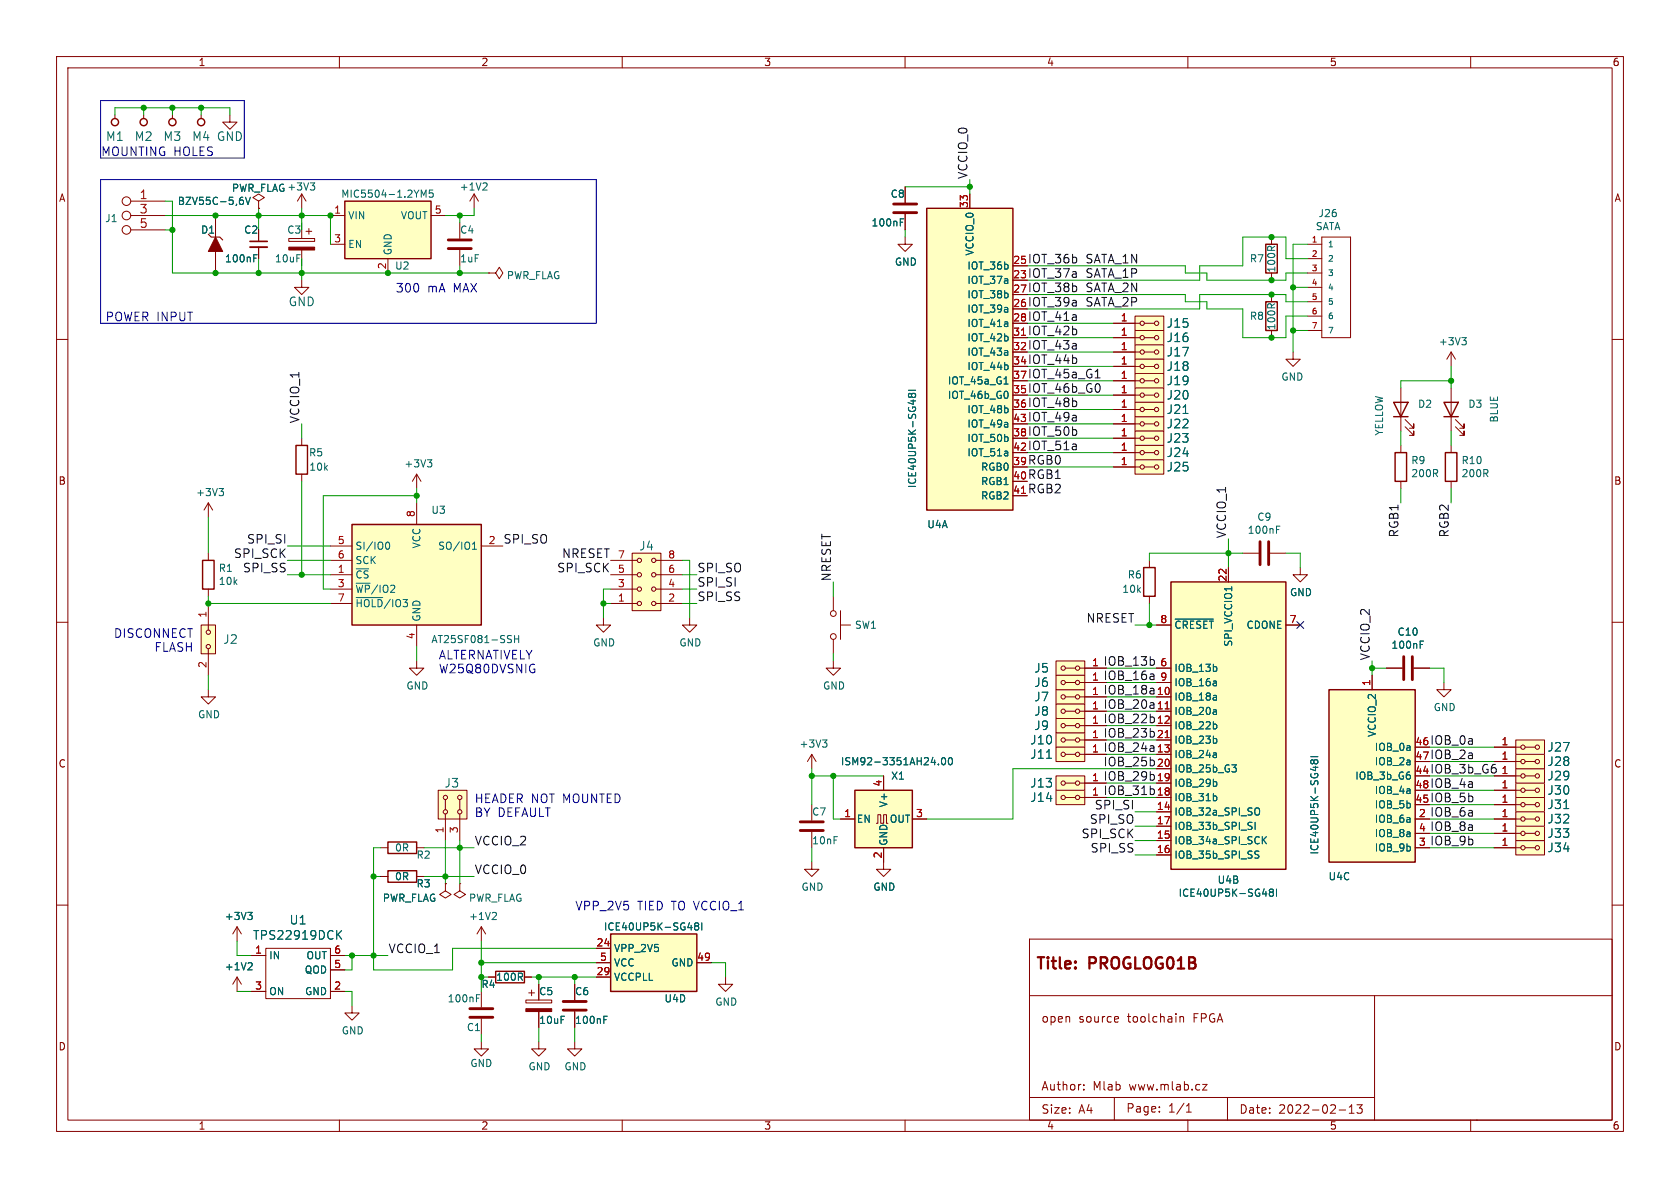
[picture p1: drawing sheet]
<svg xmlns="http://www.w3.org/2000/svg" width="297mm" height="210mm" viewBox="0 0 297 210" stroke-linecap="round" stroke-linejoin="round" font-family="sans-serif">
<g fill="none" stroke="#840000" stroke-width=".18">
<path d="M10 10h277v190h-277zM12 12h273v186h-273zM60 10v2M110 10v2M160 10v2M210 10v2M260 10v2M20.3 20.3v.7M23.1 35.6h6.1M23.1 38.1h6.1M25.4 20.3v.7M30.5 20.3v.7"/>
<path d="M35.6 20.3v.7M38.1 38.1v3.8M40.6 20.3v1.3h1.3l-1.3 1.3-1.2-1.3h1.2M45.7 35.6l1-.7-1-.6-1 .6 1 .7v1.2M45.7 36.8h.1M53.3 34.3v2.5M53.3 39.4v2.8M53.3 34.3l.8 1.3M53.3 34.3l-.7 1.3M58.4 38.1h2.6M76.2 38.1h2.5M81.3 39.4v2.8"/>
<path d="M83.8 34.3l-.7 1.3M83.8 34.3v2.5M83.8 34.3l.8 1.3M160 33v2.8M160 37.8v2.8M171.4 34.3v2.5M10 60h2M23.1 40.6h6.1M38.1 44.5v3.8M45.7 40.6v2.1M45.7 43.7v2M51.1 42.2h4.5v.5h-4.5z"/>
<path d="M53.3 49.5v1.3h-1.2l1.2 1.3 1.3-1.3h-1.3M53.3 44.2v2.8M54.1 40.9h1M54.6 40.4v1M58.4 43.2h2.6M68.6 45.7v2.6M81.3 44.2v2.8M86.4 48.3h1.2l.7-1.1 .6 1.1-.6 1-.7-1M86.4 48.3h.1M160 41.9v1.3h1.3l-1.3 1.3-1.3-1.3h1.3M179.1 59.7h2.5M179.1 57.2h2.5"/>
<path d="M179.1 49.5h2.5M179.1 47h2.5M179.1 54.6h2.5M179.1 52.1h2.5M196.8 59.7h4.7M196.8 57.2h4.7M200.7 58.4h5v2.6h-5zM200.7 55.9h5v2.5h-5zM202.3 59.7h1.8M202.3 57.2h1.8M224.8 41.9v1.3M224.8 48.3v1.2"/>
<path d="M224.8 52.1v1.2M224.8 58.4v1.3M231.1 43.2h2.6M231.1 45.7h2.6M231.1 48.3h2.6M231.1 50.8h2.6M231.1 53.3h2.6M231.1 55.9h2.6M231.1 58.4h2.6M233.7 41.9h5.1v17.8h-5.1zM285 60h2M53.3 77.5v1.2"/>
<path d="M179.1 62.2h2.5M179.1 64.8h2.5M179.1 67.3h2.5M179.1 69.9h2.5M179.1 72.4h2.5M179.1 77.5h2.5M179.1 74.9h2.5M196.8 62.2h4.7M196.8 64.8h4.7M196.8 67.3h4.7M196.8 69.9h4.7M196.8 72.4h4.7"/>
<path d="M196.8 77.5h4.7M196.8 74.9h4.7M200.7 61h5v2.5h-5zM200.7 63.5h5v2.5h-5zM200.7 66h5v2.6h-5zM200.7 68.6h5v2.5h-5zM200.7 73.7h5v2.5h-5zM200.7 76.2h5v2.5h-5zM200.7 78.7h5v2.6h-5zM200.7 71.1h5v2.6h-5zM202.3 62.2h1.8M202.3 64.8h1.8"/>
<path d="M202.3 67.3h1.8M202.3 69.9h1.8M202.3 72.4h1.8M202.3 77.5h1.8M202.3 74.9h1.8M228.6 62.2v1.3h-1.3l1.3 1.3 1.3-1.3h-1.3M247.6 68.6v7.6M247.6 78.7v1.3M248.4 75.4l1.5 1.6v-.8v.8h-.7M248.4 74.2l1.5 1.5v-.8v.8h-.7M256.5 62.2v2.6M256.5 68.6v7.6"/>
<path d="M256.5 78.7v1.3M256.5 62.2l-.7 1.3M256.5 62.2l.8 1.3M257.3 75.4l1.5 1.6v-.8v.8h-.7M257.3 74.2l1.5 1.5v-.8v.8h-.7M36.8 88.9l-.7 1.3M36.8 88.9v2.5M36.8 97.8v1.3M36.8 88.9l.8 1.3M53.3 83.8v1.3M58.4 96.5h3.8M58.4 99.1h3.8"/>
<path d="M73.7 83.8l-.8 1.3M73.7 83.8v2.6M73.7 88.9v3.8M73.7 83.8l.7 1.3M85.1 96.5h3.8M107.9 99.1h4.7M111.8 97.8h5v10.2h-5zM116 99.1h4.6M179.1 82.6h2.5M179.1 85.1h2.5M179.1 87.6h2.5M179.1 80h2.5"/>
<path d="M196.8 82.6h4.7M196.8 80h4.7M200.7 81.3h5v2.5h-5zM202.3 82.6h1.8M202.3 80h1.8M203.2 99.1v1.2M219.7 97.8h2.8M224.5 97.8h2.8M247.6 85.1v1.3M256.5 85.1v1.3M10 110h2M35.6 110.5h2.5v5.1h-2.5z"/>
<path d="M36.8 104.1v1.3M36.8 106.7v4.7M36.8 114.7v4.7M58.4 101.6h3.8M58.4 104.1h3.8M58.4 106.7h3.8M73.7 116.8v1.3h1.2l-1.2 1.3-1.3-1.3h1.3M73.7 110.5v3.8M106.7 109.2v1.3h1.2l-1.2 1.3-1.3-1.3h1.3M107.9 101.6h4.7M107.9 104.1h4.7M107.9 106.7h4.7"/>
<path d="M116 101.6h4.6M116 104.1h4.6M116 106.7h4.6M121.9 109.2v1.3h1.3l-1.3 1.3-1.3-1.3h1.3M147.3 116.8v1.3h1.3l-1.3 1.3-1.3-1.3h1.3M147.3 105.4v2.6M147.3 113v2.6M148.6 110.5h1.8M148.6 108v5M186.7 116.8h5.1v2.6h-5.1zM186.7 119.4h5.1v2.5h-5.1zM188.3 118.1h1.8"/>
<path d="M190.9 118.1h4.7M203.2 105.4v1.3M204.5 118.1h2.5M204.5 110.5h2.5M217.2 100.3v2.6M227.3 110.5h2.6M229.9 100.3v1.3h1.2l-1.2 1.3-1.3-1.3h1.3M242.6 119.4v2.5M245.1 118.1h2.8M249.9 118.1h2.8M285 110h2M36.8 121.9v1.3h1.3l-1.3 1.3-1.2-1.3h1.2"/>
<path d="M77.5 139.7h5v5.1h-5zM143.5 133.4v2.5M143.5 133.4l-.8 1.2M143.5 133.4l.8 1.2M156.2 137.2v2.5M186.7 121.9h5.1v2.6h-5.1zM186.7 139.7h5.1v2.5h-5.1zM186.7 137.2h5.1v2.5h-5.1zM186.7 129.5h5.1v2.6h-5.1zM186.7 127h5.1v2.5h-5.1zM186.7 124.5h5.1v2.5h-5.1zM186.7 132.1h5.1v2.5h-5.1z"/>
<path d="M188.3 123.2h1.8M188.3 125.7h1.8M188.3 128.3h1.8M188.3 133.4h1.8M188.3 138.4h1.8M188.3 130.8h1.8M188.3 120.7h1.8M190.9 123.2h4.7M190.9 125.7h4.7M190.9 128.3h4.7M190.9 133.4h4.7M190.9 138.4h4.7"/>
<path d="M190.9 130.8h4.7M190.9 120.7h4.7M204.5 123.2h2.5M204.5 125.7h2.5M204.5 128.3h2.5M204.5 133.4h2.5M204.5 138.4h2.5M204.5 135.9h2.5M204.5 130.8h2.5M204.5 120.7h2.5M250.2 137.2h2.5M250.2 132.1h2.5"/>
<path d="M250.2 134.6h2.5M250.2 139.7h2.5M255.3 120.7v1.2h1.2l-1.2 1.3-1.3-1.3h1.3M264.2 137.2h4.7M264.2 132.1h4.7M264.2 134.6h4.7M264.2 139.7h4.7M268 138.4h5v2.6h-5zM268 135.9h5v2.5h-5zM268 133.4h5v2.5h-5zM268 130.8h5v2.6h-5zM269.6 137.2h1.8"/>
<path d="M269.6 132.1h1.8M269.6 134.6h1.8M269.6 139.7h1.8M10 160h2M67.3 149.9h1.3M67.3 154.9h1.3M73.7 149.9h1.2M73.7 154.9h1.2M78.7 156.2v1.3l1.1 .6-1.1 .7-1-.7 1-.6M78.7 156.2h.1M78.7 141.4v1.7M78.7 143.9v4.7"/>
<path d="M81.3 156.2v1.3l1 .6-1 .7-1-.7 1-.6M81.3 156.2h.1M81.3 141.4v1.7M81.3 143.9v4.7M143.5 152.4v1.3h1.3l-1.3 1.2-1.3-1.2h1.3M143.5 142.2v2.8M143.5 147.1v2.8M148.6 144.8h2.5M154.9 145.5h.3v-1.5h.5v1.5h.5v-1.5h.5v1.5h.3M156.2 149.9v3.8h1.3l-1.3 1.2-1.3-1.2h1.3M161.3 144.8h2.5M188.3 141h1.8"/>
<path d="M190.9 141h4.7M204.5 143.5h2.5M204.5 148.6h2.5M204.5 151.1h2.5M204.5 146.1h2.5M204.5 141h2.5M250.2 144.8h2.5M250.2 149.9h2.5M250.2 147.3h2.5M250.2 142.2h2.5M264.2 144.8h4.7M264.2 149.9h4.7"/>
<path d="M264.2 147.3h4.7M264.2 142.2h4.7M268 148.6h5v2.5h-5zM268 141h5v2.5h-5zM268 146.1h5v2.5h-5zM268 143.5h5v2.6h-5zM269.6 144.8h1.8M269.6 149.9h1.8M269.6 147.3h1.8M269.6 142.2h1.8M285 160h2M41.9 163.8l-.8 1.3"/>
<path d="M41.9 163.8v2.6M41.9 172.7v2.6M41.9 163.8l.8 1.3M41.9 172.7l-.8 1.3M41.9 172.7l.8 1.3M44.4 168.9h2.6M44.4 175.3h2.6M47 167.6h11.4v8.9h-11.4zM58.4 168.9h2.6M58.4 175.3h2.6M58.4 171.5h2.6M62.2 177.8v1.3h1.3l-1.3 1.2-1.2-1.2h1.2"/>
<path d="M85.1 163.8v2.6M85.1 175.3v2.8M85.1 163.8l-.8 1.3M85.1 163.8l.8 1.3M86.4 172.7h1.2M92.7 172.7h1.3M93 176.8h4.5v.5h-4.5zM93.5 175.5h1M94 175v1M95.2 174v2.8M95.2 178.8v2.8M101.6 174v2.8"/>
<path d="M101.6 178.8v2.8M105.4 172.7h2.5M105.4 167.6h2.5M105.4 170.2h2.5M123.2 170.2h2.5M128.3 172.7v1.3h1.2l-1.2 1.3-1.3-1.3h1.3M182 166h103v32h-103zM182 176h103M197.2 179.7l.5 .1v.2l-.7 .2M208.6 179.8l.2-.1 .4 .1v.9M208.6 179.7v1M243 176v22"/>
<path d="M60 198v2M85.1 184.2v1.2h1.3l-1.3 1.3-1.3-1.3h1.3M85.1 180.1v2.8M95.2 184.2v1.2h1.3l-1.3 1.3-1.2-1.3h1.2M101.6 184.2v1.2h1.3l-1.3 1.3-1.3-1.3h1.3M110 198v2M160 198v2M182 194h61M191.6 192.6v.1M191.6 191.8v.1M197 194v4M197.7 180.6l-.5 .1"/>
<path d="M205 196.5v.1M205 195.7v.1M209.7 196.6h.9M209.7 195.5l.5-.4v1.5M210 198v2M212.6 191.7h.8l-.8 1h.8M217 194v4M236.7 196.2h1.2M238.5 196.8h.9M238.5 195.7l.5-.4v1.5M239.9 195.3h.9l-.5 .6 .4 .1v.7l-.2 .1h-.4l-.2-.1M260 198v2"/>
<path d="M261 198h.1"/>
<circle cx="22.4" cy="35.6" r=".76"/>
<circle cx="22.4" cy="38.1" r=".76"/>
<circle cx="22.4" cy="40.6" r=".76"/>
<circle cx="201.9" cy="59.7" r=".38"/>
<circle cx="201.9" cy="57.2" r=".38"/>
<circle cx="204.5" cy="57.2" r=".38"/>
<circle cx="204.5" cy="59.7" r=".38"/>
<circle cx="201.9" cy="67.3" r=".38"/>
<circle cx="201.9" cy="62.2" r=".38"/>
<circle cx="201.9" cy="74.9" r=".38"/>
<circle cx="201.9" cy="77.5" r=".38"/>
<circle cx="201.9" cy="64.8" r=".38"/>
<circle cx="201.9" cy="72.4" r=".38"/>
<circle cx="201.9" cy="69.9" r=".38"/>
<circle cx="204.5" cy="69.9" r=".38"/>
<circle cx="204.5" cy="67.3" r=".38"/>
<circle cx="204.5" cy="74.9" r=".38"/>
<circle cx="204.5" cy="62.2" r=".38"/>
<circle cx="204.5" cy="64.8" r=".38"/>
<circle cx="204.5" cy="72.4" r=".38"/>
<circle cx="204.5" cy="77.5" r=".38"/>
<circle cx="113" cy="99.1" r=".38"/>
<circle cx="115.6" cy="99.1" r=".38"/>
<circle cx="201.9" cy="80" r=".38"/>
<circle cx="201.9" cy="82.6" r=".38"/>
<circle cx="204.5" cy="80" r=".38"/>
<circle cx="204.5" cy="82.6" r=".38"/>
<circle cx="36.8" cy="111.8" r=".38"/>
<circle cx="36.8" cy="114.3" r=".38"/>
<circle cx="113" cy="104.1" r=".38"/>
<circle cx="113" cy="106.7" r=".38"/>
<circle cx="113" cy="101.6" r=".38"/>
<circle cx="115.6" cy="104.1" r=".38"/>
<circle cx="115.6" cy="101.6" r=".38"/>
<circle cx="115.6" cy="106.7" r=".38"/>
<circle cx="147.3" cy="112.5" r=".51"/>
<circle cx="147.3" cy="108.5" r=".51"/>
<circle cx="188" cy="118.1" r=".38"/>
<circle cx="190.5" cy="118.1" r=".38"/>
<circle cx="188" cy="125.7" r=".38"/>
<circle cx="188" cy="133.4" r=".38"/>
<circle cx="188" cy="123.2" r=".38"/>
<circle cx="188" cy="120.7" r=".38"/>
<circle cx="188" cy="130.8" r=".38"/>
<circle cx="188" cy="138.4" r=".38"/>
<circle cx="188" cy="128.3" r=".38"/>
<circle cx="190.5" cy="120.7" r=".38"/>
<circle cx="190.5" cy="133.4" r=".38"/>
<circle cx="190.5" cy="125.7" r=".38"/>
<circle cx="190.5" cy="138.4" r=".38"/>
<circle cx="190.5" cy="128.3" r=".38"/>
<circle cx="190.5" cy="123.2" r=".38"/>
<circle cx="190.5" cy="130.8" r=".38"/>
<circle cx="269.2" cy="139.7" r=".38"/>
<circle cx="269.2" cy="132.1" r=".38"/>
<circle cx="269.2" cy="137.2" r=".38"/>
<circle cx="269.2" cy="134.6" r=".38"/>
<circle cx="271.8" cy="139.7" r=".38"/>
<circle cx="271.8" cy="137.2" r=".38"/>
<circle cx="271.8" cy="134.6" r=".38"/>
<circle cx="271.8" cy="132.1" r=".38"/>
<circle cx="78.7" cy="141" r=".38"/>
<circle cx="78.7" cy="143.5" r=".38"/>
<circle cx="81.3" cy="141" r=".38"/>
<circle cx="81.3" cy="143.5" r=".38"/>
<circle cx="188" cy="141" r=".38"/>
<circle cx="190.5" cy="141" r=".38"/>
<circle cx="269.2" cy="147.3" r=".38"/>
<circle cx="269.2" cy="149.9" r=".38"/>
<circle cx="269.2" cy="144.8" r=".38"/>
<circle cx="269.2" cy="142.2" r=".38"/>
<circle cx="271.8" cy="147.3" r=".38"/>
<circle cx="271.8" cy="142.2" r=".38"/>
<circle cx="271.8" cy="149.9" r=".38"/>
<circle cx="271.8" cy="144.8" r=".38"/>
</g>
<g fill="none" stroke="#006464" stroke-width=".18">
<path d="M42.8 35.4l.2 .2v.3l-.2 .2M43.4 34.9l.4 1.2 .5-1.2M54.9 32.3h.7l-.4 .5M55.4 32.8l.2 .3v.3l-.2 .2M74.5 33.6l.4 .9 .4-.9v1.3M76.5 33.6h-.6v.6l.1-.1h.5l.1 .2-.1 .4-.1 .2-.5-.2M85.9 32.3l.2 .3v.3l-.8 .7h.8M159.2 38.7h.6M44.9 45h.6M258.4 59.7h.8l-.4 .5M160.6 69h1.3M161.1 69.8l-.2-.3-.3 .3v.2l.2 .3 .3-.3"/>
<path d="M161.1 69.8l.3-.3 .3 .1 .2 .2-.1 .3-.2 .2-.3-.1-.2-.2M161.1 69.8v.2M161.4 70.7v.8M177.5 67.9h.7M209.2 73.1h.8M259 60.2l.2 .2v.3l-.2 .3M38.7 86.4h.8l-.4 .4M39.3 86.8l.2 .3v.3l-.2 .2M68.3 96l.2-.2a.68 .68 0 0 1 .4 .7 .68 .68 0 0 1-.4 .6l-.2-.1M75.6 81.3h.7l-.4 .5M76.1 81.8l.2 .2v.3l-.2 .2M83.5 97.1h.7"/>
<path d="M83.5 96.2l.4-.4v1.3M225.7 93h.6M63 105.6h4.7M90.2 112.3l.2 .1M90.3 113.1l.1 .1-.1 .3M91 112.3v1.3M91 112.9h.7M91.7 112.3v1.3M207.7 109.4h6.8M215 117.9l.1 .2-.1 .5M251.1 113.3h.6M145.4 130.8h.8l-.4 .5"/>
<path d="M145.9 131.3l.3 .2v.3l-.3 .3M165.9 135.1v.1M166.6 134l.1-.1a.68 .68 0 0 1 .5 .7 .68 .68 0 0 1-.5 .6 .84 .84 0 0 1-.1-1.2zM167.8 134.1l.2-.2a.68 .68 0 0 1 .4 .7 .68 .68 0 0 1-.4 .6l-.2-.1-.1-.4zM185 134h.9M215 128.1l.1 .1-.1 .6M215 130.6l.1 .2-.1 .5M215 138.2l.1 .2-.1 .5M217.8 135.2h.8l-.5 .5M218.3 135.7l.3 .2v.3l-.3 .3M231.7 133.8h1.3M232.3 134.5l-.3-.2-.3 .2v.3l.3 .2 .3-.2"/>
<path d="M232.3 134.5l.2-.2 .4 .1 .1 .1-.1 .4-.2 .1h-.3l-.1-.2M232.3 134.5v.3M232.6 135.5v.7M215 140.8l.1 .1-.1 .6M221.9 145.4v1.2M222.1 151l.3 .2 .2 .3-.3 .2h-.3M222.1 150.4l.5 .1M222.4 142.8l.1 .1a.81 .81 0 0 1-.1 1.2M223.2 158h.8M223.3 148.4l.6 .8M223.9 147.9l-.7 .7M224.6 157.7l-.2-.2 .2-.3h.3l.2 .2-.2 .3"/>
<path d="M224.6 157.7l-.2 .3 .1 .3 .1 .1h.4l.1-.2v-.2l-.2-.3M224.6 157.7h.3M225.7 157.2v1.2M276.5 142.9h.8M43.8 161.3h.8l-.4 .5M44.3 161.8l.3 .2v.3l-.3 .3M44.3 170.2l.3 .2-.1 .3-.7 .7h.8M59.7 165.2l.7 .8M60.4 164.5l-.9 .9M84.2 175.8h.6M87.5 161.3l.3 .2-.1 .3-.7 .8h.8M106.8 179.6h.6"/>
<path d="M121.6 164h.8M123 163.7l-.2-.3 .2-.3h.3l.2 .3-.2 .3M123 163.7l-.2 .2 .1 .4 .1 .1 .4-.1 .1-.1v-.3l-.2-.2M123 163.7h.3M124.1 163.1v1.3"/>
</g>
<g fill="#ffffc2" stroke="#ffffc2" stroke-width=".18">
<path d="M234.9 121.9h15.3v30.5h-15.3z"/>
<path d="M200.7 58.4h5v2.6h-5z"/>
<path d="M200.7 61h5v2.5h-5z"/>
<path d="M200.7 63.5h5v2.5h-5z"/>
<path d="M200.7 55.9h5v2.5h-5z"/>
<path d="M200.7 66h5v2.6h-5z"/>
<path d="M62.2 92.7h22.9v17.8h-22.9z"/>
<path d="M35.6 110.5h2.5v5.1h-2.5z"/>
<path d="M163.8 36.8h15.3v53.4h-15.3z"/>
<path d="M61 35.6h15.2v10.1h-15.2z"/>
<path d="M200.7 68.6h5v2.5h-5z"/>
<path d="M200.7 73.7h5v2.5h-5z"/>
<path d="M200.7 76.2h5v2.5h-5z"/>
<path d="M200.7 78.7h5v2.6h-5z"/>
<path d="M200.7 71.1h5v2.6h-5z"/>
<path d="M207 102.9h20.3v50.8h-20.3z"/>
<path d="M200.7 81.3h5v2.5h-5z"/>
<path d="M268 148.6h5v2.5h-5z"/>
<path d="M268 141h5v2.5h-5z"/>
<path d="M268 138.4h5v2.6h-5z"/>
<path d="M268 135.9h5v2.5h-5z"/>
<path d="M268 133.4h5v2.5h-5z"/>
<path d="M268 130.8h5v2.6h-5z"/>
<path d="M268 146.1h5v2.5h-5z"/>
<path d="M268 143.5h5v2.6h-5z"/>
<path d="M186.7 116.8h5.1v2.6h-5.1z"/>
<path d="M111.8 97.8h5v10.2h-5z"/>
<path d="M151.1 139.7h10.2v10.2h-10.2z"/>
<path d="M77.5 139.7h5v5.1h-5z"/>
<path d="M186.7 121.9h5.1v2.6h-5.1z"/>
<path d="M107.9 165.1h15.3v10.2h-15.3z"/>
<path d="M186.7 139.7h5.1v2.5h-5.1z"/>
<path d="M186.7 137.2h5.1v2.5h-5.1z"/>
<path d="M186.7 129.5h5.1v2.6h-5.1z"/>
<path d="M186.7 119.4h5.1v2.5h-5.1z"/>
<path d="M186.7 127h5.1v2.5h-5.1z"/>
<path d="M186.7 124.5h5.1v2.5h-5.1z"/>
<path d="M186.7 132.1h5.1v2.5h-5.1z"/>
</g>
<g fill="none" stroke="#840000" stroke-width=".25">
<path d="M61 35.6h15.2v10.1h-15.2zM163.8 36.8h15.3v53.4h-15.3zM223.8 43.2h2v5.1h-2zM223.8 53.3h2v5.1h-2zM52.3 78.7h2.1v5.1h-2.1zM246.4 71.1h2.5l-1.3 2.6zM246.4 73.7h2.5M255.3 71.1h2.5l-1.3 2.6zM255.3 73.7h2.5M35.8 99.1h2v5h-2zM62.2 92.7h22.9v17.8h-22.9zM246.6 80h2.1v5.1h-2.1z"/>
<path d="M255.5 80h2.1v5.1h-2.1zM202.2 100.3h2v5.1h-2zM207 102.9h20.3v50.8h-20.3zM151.1 139.7h10.2v10.2h-10.2zM234.9 121.9h15.3v30.5h-15.3zM68.6 153.9h5.1v2.1h-5.1zM68.6 148.8h5.1v2.1h-5.1zM87.6 171.7h5.1v2h-5.1zM107.9 165.1h15.3v10.2h-15.3z"/>
<circle cx="20.3" cy="21.6" r=".63"/>
<circle cx="25.4" cy="21.6" r=".63"/>
<circle cx="30.5" cy="21.6" r=".63"/>
<circle cx="35.6" cy="21.6" r=".63"/>
</g>
<path d="M180.6 59.3h.7M180.6 87.2h.7M206 125.3h.7M206 130.4h.7" fill="none" stroke="#a90000" stroke-width=".18"/>
<path d="M36.8 41.4l.5 .5h1.6l.5 .5" fill="none" stroke="#840000" stroke-width=".2"/>
<g fill="#840000" stroke="#840000" stroke-width=".18">
<path d="M38.1 41.9l1.3 2.6h-2.6z"/>
<path d="M51.1 43.7h4.5v.5h-4.5z"/>
<path d="M93 178.3h4.5v.5h-4.5z"/>
</g>
<g fill="none" stroke="#840000" stroke-width=".51">
<path d="M158 37.6h4.1M158 36.1h4.1M79.2 43.9h4.1M79.2 42.4h4.1M222.8 95.8v4M224.3 95.8v4M248.2 116.1v4M249.7 116.1v4M141.5 146.8h4M141.5 145.3h4M83.1 178.3h4M83.1 179.8h4"/>
<path d="M99.6 178.6h4M99.6 177h4"/>
</g>
<path d="M44.2 43.7h3" fill="none" stroke="#840000" stroke-width=".33"/>
<path d="M44.2 42.7h3" fill="none" stroke="#840000" stroke-width=".3"/>
<path d="M193.6 66.8h.9" fill="none" stroke="#0f0f0f" stroke-width=".18"/>
<path d="M17.8 17.8h25.4v10.1h-25.4zM17.8 31.8h87.6v25.4h-87.6z" fill="none" stroke="#0000c2" stroke-width=".18"/>
<g fill="none" stroke="#009600" stroke-width=".18">
<path d="M25.4 19.1v1.2M30.5 19.1v1.2M35.6 19.1v1.2M20.3 20.3v-1.2h20.3v1.2M29.2 35.6h1.3v12.7h55.9M29.2 38.1h29.2v5.1M45.7 36.8v3.8M53.3 36.8v3.8M81.3 38.1v1.3M83.8 36.8v1.3h-5.1M160 33h11.4M171.4 31.8v2.5"/>
<path d="M29.2 40.6h1.3M45.7 45.7v2.6M53.3 45.7v3.8M81.3 47v1.3M160 40.6v1.3M181.6 47h27.9v1.3h3.9v1.2h13.9v-1.2h3.8M181.6 52.1h27.9v1.2h3.9v1.3h6.3v5.1h7.6v-3.8h3.8M181.6 59.7h15.2M181.6 57.2h15.2M228.6 58.4h2.5M228.6 50.8h2.5M231.1 43.2h-2.5v19"/>
<path d="M231.1 53.3h-3.8v-1.2h-15.2v2.5h-30.5M231.1 45.7h-3.8v-3.8h-7.6v5.1h-7.6v2.5h-30.5M53.3 74.9v2.6M181.6 74.9h15.2M181.6 64.8h15.2M181.6 67.3h15.2M181.6 72.4h15.2M181.6 69.9h15.2M181.6 77.5h15.2M181.6 62.2h15.2M247.6 76.2v2.5M256.5 64.8v3.8"/>
<path d="M256.5 76.2v2.5M256.5 67.3h-8.9v1.3M36.8 91.4v6.4M50.8 99.1h7.6M50.8 96.5h7.6M53.3 85.1v16.5M73.7 87.6h-16.6v16.5h1.3M73.7 86.4v2.5M120.6 99.1h1.3v10.1M181.6 80h15.2M181.6 82.6h15.2M217.2 95.3v5"/>
<path d="M219.7 97.8h-16.5v1.3M227.3 97.8h2.6v2.5M247.6 86.4v2.5M256.5 86.4v2.5M36.8 105.4v1.3h21.6M36.8 119.4v2.5M50.8 101.6h7.6M73.7 114.3v2.5M106.7 106.7h1.2M107.9 104.1h-1.2v5.1M120.6 101.6h2.6M120.6 104.1h2.6"/>
<path d="M120.6 106.7h2.6M147.3 102.9v2.5M147.3 115.6v1.2M195.6 118.1h8.9M200.7 110.5h3.8M203.2 106.7v3.8M242.6 118.1h2.5M242.6 116.8v2.6M252.7 118.1h2.6v2.6M143.5 135.9v6.3M143.5 137.2h12.7M147.3 137.2v7.6h1.3"/>
<path d="M195.6 130.8h8.9M195.6 120.7h8.9M195.6 138.4h8.9M195.6 123.2h8.9M195.6 125.7h8.9M195.6 128.3h8.9M195.6 133.4h8.9M204.5 135.9h-25.4v8.9h-15.3M252.7 137.2h11.5M252.7 134.6h11.5M252.7 132.1h11.5M252.7 139.7h11.5"/>
<path d="M66 154.9h1.3M67.3 149.9h-1.3v21.6h14v-3.9h25.4M74.9 154.9h8.9M74.9 149.9h8.9M78.7 148.6v7.6M81.3 148.6v7.6M143.5 149.9v2.5M195.6 141h8.9M200.7 146.1h3.8M200.7 151.1h3.8M200.7 148.6h3.8M200.7 143.5h3.8"/>
<path d="M252.7 144.8h11.5M252.7 149.9h11.5M252.7 142.2h11.5M252.7 147.3h11.5M41.9 166.4v2.5h2.5M41.9 175.3h2.5M61 175.3h1.2v2.5M61 168.9h7.6M62.2 168.9v2.6h-1.2M85.1 166.4v8.9M85.1 170.2h20.3M85.1 172.7h1.3"/>
<path d="M94 172.7h11.4M95.2 172.7v1.3M101.6 172.7v1.3M125.7 170.2h2.6v2.5M85.1 182.9v1.3M95.2 181.6v2.6M101.6 181.6v2.6"/>
</g>
<path d="M229.3 109.9l1.2 1.2M230.5 109.9l-1.2 1.2" fill="none" stroke="#000084" stroke-width=".18"/>
<g fill="#009600" stroke="#009600" stroke-width=".18">
<circle cx="203.2" cy="110.5" r=".46"/>
<circle cx="171.4" cy="33" r=".46"/>
<circle cx="242.6" cy="118.1" r=".46"/>
<circle cx="228.6" cy="50.8" r=".46"/>
<circle cx="224.8" cy="49.5" r=".46"/>
<circle cx="224.8" cy="52.1" r=".46"/>
<circle cx="224.8" cy="59.7" r=".46"/>
<circle cx="228.6" cy="58.4" r=".46"/>
<circle cx="224.8" cy="41.9" r=".46"/>
<circle cx="217.2" cy="97.8" r=".46"/>
<circle cx="256.5" cy="67.3" r=".46"/>
<circle cx="81.3" cy="38.1" r=".46"/>
<circle cx="81.3" cy="48.3" r=".46"/>
<circle cx="53.3" cy="101.6" r=".46"/>
<circle cx="73.7" cy="87.6" r=".46"/>
<circle cx="36.8" cy="106.7" r=".46"/>
<circle cx="45.7" cy="48.3" r=".46"/>
<circle cx="45.7" cy="38.1" r=".46"/>
<circle cx="53.3" cy="48.3" r=".46"/>
<circle cx="53.3" cy="38.1" r=".46"/>
<circle cx="58.4" cy="38.1" r=".46"/>
<circle cx="38.1" cy="48.3" r=".46"/>
<circle cx="30.5" cy="40.6" r=".46"/>
<circle cx="68.6" cy="48.3" r=".46"/>
<circle cx="85.1" cy="172.7" r=".46"/>
<circle cx="85.1" cy="170.2" r=".46"/>
<circle cx="62.2" cy="168.9" r=".46"/>
<circle cx="101.6" cy="172.7" r=".46"/>
<circle cx="35.6" cy="19.1" r=".46"/>
<circle cx="38.1" cy="38.1" r=".46"/>
<circle cx="25.4" cy="19.1" r=".46"/>
<circle cx="30.5" cy="19.1" r=".46"/>
<circle cx="143.5" cy="137.2" r=".46"/>
<circle cx="147.3" cy="137.2" r=".46"/>
<circle cx="106.7" cy="106.7" r=".46"/>
<circle cx="66" cy="168.9" r=".46"/>
<circle cx="95.2" cy="172.7" r=".46"/>
<circle cx="81.3" cy="149.9" r=".46"/>
<circle cx="78.7" cy="154.9" r=".46"/>
<circle cx="66" cy="154.9" r=".46"/>
</g>
<g font-size="2.8" fill="#840000">
<text x="183" y="171.8">Title:</text>
<text x="192.5" y="171.8">PROGLOG01B</text>
</g>
<g font-size="2.1" fill="#0000c2">
<text x="17.8" y="27.7">MOUNTING HOLES</text>
<text x="69.8" y="51.8">300</text>
<text x="75.4" y="51.8">mA MAX</text>
<text x="18.7" y="56.9">POWER INPUT</text>
<text x="20.1" y="112.9">DISCONNECT</text>
<text x="27.3" y="115.3">FLASH</text>
<text x="77.5" y="116.7">ALTERNATIVELY</text>
<text x="77.5" y="119.1">W25Q80DVSNIG</text>
<text x="83.8" y="142.1">HEADER NOT MOUNTED</text>
<text x="83.8" y="144.5">BY DEFAULT</text>
<text x="101.6" y="161">VPP_2V5</text>
<text x="112.6" y="161">TIED TO VCCIO_1</text>
</g>
<g font-size="2.1" fill="#006464">
<text x="18.7" y="25.1">M1</text>
<text x="23.8" y="25.1">M2</text>
<text x="28.8" y="25.1">M3</text>
<text x="33.9" y="25.1">M4 GND</text>
<text x="51" y="54.3">GND</text>
<text x="206.2" y="58.1">J15</text>
<text x="206.2" y="60.6">J16</text>
<text x="206.2" y="63.2">J17</text>
<text x="206.2" y="65.7">J18</text>
<text x="206.2" y="68.3">J19</text>
<text x="206.2" y="70.8">J20</text>
<text x="206.2" y="75.9">J22</text>
<text x="206.2" y="73.3">J21</text>
<text x="206.2" y="78.4">J23</text>
<text x="206.2" y="81">J24</text>
<text x="206.2" y="83.5">J25</text>
<text x="113" y="97.5">J4</text>
<text x="39.4" y="114">J2</text>
<text x="182.8" y="119.1">J5</text>
<text x="182.8" y="124.1">J7</text>
<text x="182.8" y="121.6">J6</text>
<text x="182.1" y="131.8">J10</text>
<text x="182.8" y="129.2">J9</text>
<text x="182.8" y="126.7">J8</text>
<text x="182.1" y="134.3">J11</text>
<text x="273.5" y="135.6">J28</text>
<text x="273.5" y="133">J27</text>
<text x="78.5" y="139.4">J3</text>
<text x="182.1" y="141.9">J14</text>
<text x="182.1" y="139.4">J13</text>
<text x="273.5" y="143.2">J31</text>
<text x="273.5" y="140.7">J30</text>
<text x="273.5" y="138.1">J29</text>
<text x="273.5" y="148.3">J33</text>
<text x="273.5" y="145.7">J32</text>
<text x="273.5" y="150.8">J34</text>
<text x="44.7" y="166.3">TPS22919DCK</text>
<text x="51.1" y="163.6">U1</text>
</g>
<g font-size="2.1" fill="#a90000">
<text x="24.6" y="35.3">1</text>
<text x="24.6" y="37.8">3</text>
<text x="24.6" y="40.4">5</text>
</g>
<g font-size="2.1" fill="#0f0f0f">
<text x="171.1" y="31.8" transform="rotate(-90 171.1 31.8)">VCCIO_0</text>
<text x="181.6" y="46.7">IOT_36b</text>
<text x="191.8" y="46.7">SATA_1N</text>
<text x="181.6" y="51.8">IOT_38b</text>
<text x="181.6" y="49.2">IOT_37a</text>
<text x="191.8" y="51.8">SATA_2N</text>
<text x="191.8" y="49.2">SATA_1P</text>
<text x="181.6" y="59.4">IOT_42b</text>
<text x="181.6" y="54.3">IOT_39a</text>
<text x="181.6" y="56.8">IOT_41a</text>
<text x="191.8" y="54.3">SATA_2P</text>
<text x="181.6" y="61.9">IOT_43a</text>
<text x="181.6" y="64.5">IOT_44b</text>
<text x="181.6" y="69.5">IOT_46b_G0</text>
<text x="181.6" y="67">IOT_45a_G1</text>
<text x="53" y="74.9" transform="rotate(-90 53 74.9)">VCCIO_1</text>
<text x="181.6" y="74.6">IOT_49a</text>
<text x="181.6" y="77.2">IOT_50b</text>
<text x="181.6" y="72.1">IOT_48b</text>
<text x="181.6" y="79.7">IOT_51a</text>
<text x="181.6" y="82.2">RGB0</text>
<text x="181.6" y="84.8">RGB1</text>
<text x="181.6" y="87.3">RGB2</text>
<text x="216.9" y="95.3" transform="rotate(-90 216.9 95.3)">VCCIO_1</text>
<text x="247.3" y="95" transform="rotate(-90 247.3 95)">RGB1</text>
<text x="256.2" y="95" transform="rotate(-90 256.2 95)">RGB2</text>
<text x="41.4" y="98.7">SPI_SCK</text>
<text x="43" y="101.3">SPI_SS</text>
<text x="43.7" y="96.2">SPI_SI</text>
<text x="88.9" y="96.2">SPI_SO</text>
<text x="98.5" y="101.3">SPI_SCK</text>
<text x="99.4" y="98.7">NRESET</text>
<text x="123.2" y="101.3">SPI_SO</text>
<text x="123.2" y="106.4">SPI_SS</text>
<text x="123.2" y="103.8">SPI_SI</text>
<text x="147" y="102.9" transform="rotate(-90 147 102.9)">NRESET</text>
<text x="192.1" y="110.2">NRESET</text>
<text x="195.1" y="117.8">IOB_13b</text>
<text x="242.3" y="116.8" transform="rotate(-90 242.3 116.8)">VCCIO_2</text>
<text x="195.1" y="125.4">IOB_20a</text>
<text x="195.1" y="120.3">IOB_16a</text>
<text x="195.1" y="122.9">IOB_18a</text>
<text x="195.1" y="128">IOB_22b</text>
<text x="195.1" y="130.5">IOB_23b</text>
<text x="252.7" y="131.8">IOB_0a</text>
<text x="195.1" y="135.6">IOB_25b</text>
<text x="195.1" y="133">IOB_24a</text>
<text x="252.7" y="134.3">IOB_2a</text>
<text x="252.7" y="136.8">IOB_3b_G6</text>
<text x="193.5" y="143.2">SPI_SI</text>
<text x="195.1" y="138.1">IOB_29b</text>
<text x="195.1" y="140.7">IOB_31b</text>
<text x="252.7" y="139.4">IOB_4a</text>
<text x="252.7" y="141.9">IOB_5b</text>
<text x="83.8" y="149.5">VCCIO_2</text>
<text x="191.2" y="148.3">SPI_SCK</text>
<text x="192.7" y="145.7">SPI_SO</text>
<text x="252.7" y="147">IOB_8a</text>
<text x="252.7" y="149.5">IOB_9b</text>
<text x="252.7" y="144.5">IOB_6a</text>
<text x="83.8" y="154.6">VCCIO_0</text>
<text x="192.8" y="150.8">SPI_SS</text>
<text x="68.6" y="168.6">VCCIO_1</text>
</g>
<g font-size="2.1" fill="#840000">
<text x="184" y="180.9">open</text>
<text x="190.6" y="180.9">source</text>
<text x="199.2" y="180.9">toolchain</text>
<text x="210.9" y="180.9">FPGA</text>
<text x="184" y="192.9">Author:</text>
<text x="184" y="197">Size:</text>
<text x="190.6" y="197">A4</text>
<text x="193.1" y="192.9">Mlab</text>
<text x="199" y="196.8">Page:</text>
<text x="199.5" y="192.9">www.mlab.cz</text>
<text x="206.4" y="196.8">1/1</text>
<text x="219" y="197">Date:</text>
<text x="225.9" y="197">2022-02-13</text>
</g>
<g font-size="1.8" fill="#840000">
<text x="35" y="11.8">1</text>
<text x="85" y="11.8">2</text>
<text x="135" y="11.8">3</text>
<text x="185" y="11.8">4</text>
<text x="235" y="11.8">5</text>
<text x="285" y="11.8">6</text>
<text x="10.4" y="35.8">A</text>
<text x="285.4" y="35.8">A</text>
<text x="10.3" y="85.8">B</text>
<text x="285.3" y="85.8">B</text>
<text x="10.3" y="135.8">C</text>
<text x="285.3" y="135.8">C</text>
<text x="10.3" y="185.8">D</text>
<text x="285.3" y="185.8">D</text>
<text x="35" y="199.8">1</text>
<text x="85" y="199.8">2</text>
<text x="135" y="199.8">3</text>
<text x="185" y="199.8">4</text>
<text x="235" y="199.8">5</text>
<text x="285" y="199.8">6</text>
</g>
<g font-size="1.8" fill="#006464">
<text x="40.9" y="34.1">PWR_FLAG+3V3</text>
<text x="40.9" y="34.1">PWR_FLAG</text>
<text x="60.3" y="35.1">MIC5504-1.2YM5</text>
<text x="81.2" y="33.8">+1V2</text>
<text x="157.4" y="35.1">C8</text>
<text x="18.5" y="39.4">J1</text>
<text x="31.4" y="36.4">BZV55C-5,6V</text>
<text x="35.5" y="41.5">D1</text>
<text x="43.1" y="41.5">C2</text>
<text x="50.7" y="41.5">C3</text>
<text x="61.5" y="38.9">VIN</text>
<text x="70.8" y="38.9">VOUT</text>
<text x="81.3" y="41.5">C4</text>
<text x="154" y="40.2">100nF</text>
<text x="232.6" y="40.9">SATA</text>
<text x="233" y="38.5">J26</text>
<text x="39.7" y="46.5">100nF</text>
<text x="48.5" y="46.5">10uF</text>
<text x="61.5" y="44">EN</text>
<text x="69.4" y="45.2" transform="rotate(-90 69.4 45.2)">GND</text>
<text x="69.8" y="47.8">U2</text>
<text x="81.3" y="46.5">1uF</text>
<text x="158.1" y="47.1">GND</text>
<text x="171" y="47.8">IOT_36b</text>
<text x="172.3" y="45.2" transform="rotate(-90 172.3 45.2)">VCCIO_0</text>
<text x="220.9" y="46.5">R7</text>
<text x="89.5" y="49.5">PWR_FLAG</text>
<text x="171" y="50.4">IOT_37a</text>
<text x="171" y="52.9">IOT_38b</text>
<text x="225.6" y="48.3" transform="rotate(-90 225.6 48.3)">100R</text>
<text x="171" y="55.4">IOT_39a</text>
<text x="171" y="58">IOT_41a</text>
<text x="220.9" y="56.7">R8</text>
<text x="225.6" y="58.4" transform="rotate(-90 225.6 58.4)">100R</text>
<text x="171" y="60.5">IOT_42b</text>
<text x="171" y="63.1">IOT_43a</text>
<text x="171" y="65.6">IOT_44b</text>
<text x="254.3" y="61.2">+3V3</text>
<text x="167.5" y="70.7">IOT_46b_G0</text>
<text x="167.5" y="68.1">IOT_45a_G1</text>
<text x="226.5" y="67.4">GND</text>
<text x="171" y="73.2">IOT_48b</text>
<text x="171" y="75.8">IOT_49a</text>
<text x="244.7" y="77.1" transform="rotate(-90 244.7 77.1)">YELLOW</text>
<text x="250.6" y="72.3">D2</text>
<text x="259.5" y="72.3">D3</text>
<text x="265" y="74.8" transform="rotate(-90 265 74.8)">BLUE</text>
<text x="54.6" y="80.8">R5</text>
<text x="54.6" y="83.4">10k</text>
<text x="71.4" y="82.8">+3V3</text>
<text x="171" y="78.3">IOT_50b</text>
<text x="171" y="80.8">IOT_51a</text>
<text x="173.4" y="83.4">RGB0</text>
<text x="249.4" y="82.2">R9</text>
<text x="258.3" y="82.2">R10</text>
<text x="34.6" y="87.9">+3V3</text>
<text x="162.1" y="86.4" transform="rotate(-90 162.1 86.4)">ICE40UP5K-SG48I</text>
<text x="173.4" y="85.9">RGB1</text>
<text x="173.4" y="88.5">RGB2</text>
<text x="249.4" y="84.5">200R</text>
<text x="258.3" y="84.5">200R</text>
<text x="76.2" y="91">U3</text>
<text x="163.9" y="93.5">U4A</text>
<text x="220.5" y="94.5">100nF</text>
<text x="222.2" y="92.2">C9</text>
<text x="38.6" y="101.3">R1</text>
<text x="62.7" y="97.3">SI/IO0</text>
<text x="62.7" y="99.9">SCK</text>
<text x="74.5" y="97" transform="rotate(-90 74.5 97)">VCC</text>
<text x="77.4" y="97.3">SO/IO1</text>
<text x="38.6" y="103.6">10k</text>
<text x="62.7" y="102.4">~{CS}</text>
<text x="62.7" y="105">~{WP}/IO2</text>
<text x="62.7" y="107.5">~{HOLD}/IO3</text>
<text x="198.3" y="105">10k</text>
<text x="199.3" y="102.4">R6</text>
<text x="228" y="105.5">GND</text>
<text x="74.5" y="110" transform="rotate(-90 74.5 110)">GND</text>
<text x="76.2" y="113.9">AT25SF081-SSH</text>
<text x="151.1" y="111.3">SW1</text>
<text x="207.5" y="111.3">~{CRESET}</text>
<text x="220.3" y="111.3">CDONE</text>
<text x="247" y="112.5">C10</text>
<text x="104.8" y="114.4">GND</text>
<text x="120" y="114.4">GND</text>
<text x="207.5" y="118.9">IOB_13b</text>
<text x="218" y="114.3" transform="rotate(-90 218 114.3)">SPI_VCCIO1</text>
<text x="245.9" y="114.8">100nF</text>
<text x="71.8" y="122.1">GND</text>
<text x="145.4" y="122.1">GND</text>
<text x="207.5" y="124">IOB_18a</text>
<text x="207.5" y="121.5">IOB_16a</text>
<text x="253.4" y="125.9">GND</text>
<text x="35" y="127.1">GND</text>
<text x="207.5" y="126.6">IOB_20a</text>
<text x="207.5" y="129.1">IOB_22b</text>
<text x="207.5" y="131.6">IOB_23b</text>
<text x="243.4" y="130.3" transform="rotate(-90 243.4 130.3)">VCCIO_2</text>
<text x="141.3" y="132.3">+3V3</text>
<text x="148.6" y="135.4">ISM92-3351AH24.00</text>
<text x="157.5" y="138">X1</text>
<text x="207.5" y="134.2">IOB_24a</text>
<text x="207.5" y="136.7">IOB_25b_G3</text>
<text x="239.6" y="138">IOB_3b_G6</text>
<text x="243" y="132.9">IOB_0a</text>
<text x="243" y="135.4">IOB_2a</text>
<text x="157" y="142.7" transform="rotate(-90 157 142.7)">V+</text>
<text x="207.5" y="141.8">IOB_31b</text>
<text x="207.5" y="139.3">IOB_29b</text>
<text x="243" y="143.1">IOB_5b</text>
<text x="243" y="140.5">IOB_4a</text>
<text x="143.5" y="144.3">C7</text>
<text x="143.5" y="149.4">10nF</text>
<text x="151.4" y="145.6">EN</text>
<text x="157" y="149.6" transform="rotate(-90 157 149.6)">GND</text>
<text x="157.3" y="145.6">OUT</text>
<text x="207.5" y="144.3">IOB_32a_SPI_SO</text>
<text x="207.5" y="149.4">IOB_34a_SPI_SCK</text>
<text x="207.5" y="146.9">IOB_33b_SPI_SI</text>
<text x="243" y="145.6">IOB_6a</text>
<text x="243" y="148.1">IOB_8a</text>
<text x="69.8" y="155.8">0R</text>
<text x="69.8" y="150.7">0R</text>
<text x="73.6" y="152">R2</text>
<text x="207.5" y="152">IOB_35b_SPI_SS</text>
<text x="233.2" y="151.1" transform="rotate(-90 233.2 151.1)">ICE40UP5K-SG48I</text>
<text x="234.8" y="155.8">U4C</text>
<text x="243" y="150.7">IOB_9b</text>
<text x="67.6" y="159.6">PWR_FLAG</text>
<text x="73.6" y="157">R3</text>
<text x="82.8" y="159.6">PWR_FLAG</text>
<text x="141.6" y="157.6">GND</text>
<text x="154.3" y="157.6">GND</text>
<text x="208.3" y="158.7">ICE40UP5K-SG48I</text>
<text x="215.2" y="156.4">U4B</text>
<text x="39.7" y="162.8">+3V3</text>
<text x="82.9" y="162.8">+1V2</text>
<text x="106.7" y="164.7">ICE40UP5K-SG48I</text>
<text x="39.7" y="171.7">+1V2</text>
<text x="47.5" y="169.7">IN</text>
<text x="53.9" y="172.3">QOD</text>
<text x="54.2" y="169.7">OUT</text>
<text x="87.7" y="173.5">100R</text>
<text x="108.5" y="168.5">VPP_2V5</text>
<text x="108.5" y="173.5">VCCPLL</text>
<text x="108.5" y="171">VCC</text>
<text x="118.7" y="171">GND</text>
<text x="47.5" y="176.1">ON</text>
<text x="53.9" y="176.1">GND</text>
<text x="79.1" y="177.4">100nF</text>
<text x="85.1" y="174.8">R4</text>
<text x="95.3" y="176.1">C5</text>
<text x="101.6" y="176.1">C6</text>
<text x="117.4" y="177.4">U4D</text>
<text x="126.4" y="177.9">GND</text>
<text x="60.4" y="183">GND</text>
<text x="82.5" y="182.4">C1</text>
<text x="95.3" y="181.2">10uF</text>
<text x="101.6" y="181.2">100nF</text>
<text x="83.1" y="188.8">GND</text>
<text x="93.4" y="189.4">GND</text>
<text x="99.7" y="189.4">GND</text>
</g>
<g font-size="1.8" fill="#a90000">
<text x="59" y="37.8">1</text>
<text x="76.8" y="37.8">5</text>
<text x="171.2" y="36.8" transform="rotate(-90 171.2 36.8)">33</text>
<text x="59" y="42.9">3</text>
<text x="68.3" y="47.7" transform="rotate(-90 68.3 47.7)">2</text>
<text x="179.1" y="46.7">25</text>
<text x="179.1" y="49.3">23</text>
<text x="179.1" y="51.8">27</text>
<text x="179.1" y="54.4">26</text>
<text x="179.1" y="56.9">28</text>
<text x="179.1" y="59.4">31</text>
<text x="198.1" y="59.4">1</text>
<text x="198.1" y="56.9">1</text>
<text x="179.1" y="62">32</text>
<text x="179.1" y="64.5">34</text>
<text x="198.1" y="62">1</text>
<text x="198.1" y="64.5">1</text>
<text x="179.1" y="69.6">35</text>
<text x="179.1" y="67.1">37</text>
<text x="198.1" y="67.1">1</text>
<text x="198.1" y="69.6">1</text>
<text x="179.1" y="72.1">36</text>
<text x="179.1" y="77.2">38</text>
<text x="179.1" y="74.7">43</text>
<text x="198.1" y="74.7">1</text>
<text x="198.1" y="77.2">1</text>
<text x="198.1" y="72.1">1</text>
<text x="179.1" y="82.3">39</text>
<text x="179.1" y="79.8">42</text>
<text x="198.1" y="79.8">1</text>
<text x="198.1" y="82.3">1</text>
<text x="179.1" y="84.8">40</text>
<text x="179.1" y="87.4">41</text>
<text x="73.4" y="91.5" transform="rotate(-90 73.4 91.5)">8</text>
<text x="59.7" y="101.3">1</text>
<text x="59.7" y="96.3">5</text>
<text x="59.7" y="98.8">6</text>
<text x="86.3" y="96.3">2</text>
<text x="109.2" y="101.3">5</text>
<text x="109.2" y="98.8">7</text>
<text x="118.1" y="101.3">6</text>
<text x="118.1" y="98.8">8</text>
<text x="59.7" y="103.9">3</text>
<text x="59.7" y="106.4">7</text>
<text x="109.2" y="106.4">1</text>
<text x="109.2" y="103.9">3</text>
<text x="118.1" y="106.4">2</text>
<text x="118.1" y="103.9">4</text>
<text x="216.9" y="102.9" transform="rotate(-90 216.9 102.9)">22</text>
<text x="36.6" y="109.3" transform="rotate(-90 36.6 109.3)">1</text>
<text x="73.4" y="113.1" transform="rotate(-90 73.4 113.1)">4</text>
<text x="205.1" y="110.2">8</text>
<text x="227.9" y="110.2">7</text>
<text x="36.6" y="118.1" transform="rotate(-90 36.6 118.1)">2</text>
<text x="193" y="117.9">1</text>
<text x="205.1" y="117.9">6</text>
<text x="193" y="122.9">1</text>
<text x="193" y="120.4">1</text>
<text x="193" y="125.5">1</text>
<text x="204.5" y="122.9">10</text>
<text x="204.5" y="125.5">11</text>
<text x="205.1" y="120.4">9</text>
<text x="242.3" y="121.3" transform="rotate(-90 242.3 121.3)">1</text>
<text x="193" y="130.6">1</text>
<text x="193" y="128">1</text>
<text x="204.5" y="128">12</text>
<text x="204.5" y="130.6">21</text>
<text x="250.2" y="131.8">46</text>
<text x="265.4" y="131.8">1</text>
<text x="193" y="133.1">1</text>
<text x="204.5" y="133.1">13</text>
<text x="204.5" y="135.6">20</text>
<text x="250.2" y="136.9">44</text>
<text x="250.2" y="134.4">47</text>
<text x="265.4" y="136.9">1</text>
<text x="265.4" y="134.4">1</text>
<text x="156" y="139.1" transform="rotate(-90 156 139.1)">4</text>
<text x="193" y="140.7">1</text>
<text x="193" y="138.2">1</text>
<text x="204.5" y="143.3">14</text>
<text x="204.5" y="140.7">18</text>
<text x="204.5" y="138.2">19</text>
<text x="250.2" y="142">45</text>
<text x="250.2" y="139.4">48</text>
<text x="265.4" y="142">1</text>
<text x="265.4" y="139.4">1</text>
<text x="78.5" y="147.4" transform="rotate(-90 78.5 147.4)">1</text>
<text x="81" y="147.4" transform="rotate(-90 81 147.4)">3</text>
<text x="149.2" y="144.5">1</text>
<text x="161.9" y="144.5">3</text>
<text x="204.5" y="148.3">15</text>
<text x="204.5" y="145.8">17</text>
<text x="250.8" y="144.5">2</text>
<text x="250.8" y="149.6">3</text>
<text x="250.8" y="147.1">4</text>
<text x="265.4" y="149.6">1</text>
<text x="265.4" y="147.1">1</text>
<text x="265.4" y="144.5">1</text>
<text x="156" y="151.8" transform="rotate(-90 156 151.8)">2</text>
<text x="204.5" y="150.9">16</text>
<text x="105.4" y="167.4">24</text>
<text x="45.1" y="168.7">1</text>
<text x="59" y="171.2">5</text>
<text x="59" y="168.7">6</text>
<text x="105.4" y="172.5">29</text>
<text x="106" y="169.9">5</text>
<text x="123.2" y="169.9">49</text>
<text x="45.1" y="175">3</text>
<text x="59" y="175">2</text>
</g>
<g font-size="1.4" fill="#a90000">
<text x="231.8" y="42.9">1</text>
<text x="231.8" y="45.5">2</text>
<text x="231.8" y="48">3</text>
<text x="231.8" y="50.5">4</text>
<text x="231.8" y="53.1">5</text>
<text x="231.8" y="55.6">6</text>
<text x="231.8" y="58.2">7</text>
</g>
<g font-size="1.4" fill="#006464">
<text x="234.7" y="43.9">1</text>
<text x="234.7" y="46.4">2</text>
<text x="234.7" y="49">3</text>
<text x="234.7" y="51.5">4</text>
<text x="234.7" y="54">5</text>
<text x="234.7" y="56.6">6</text>
<text x="234.7" y="59.1">7</text>
</g>
</svg>
